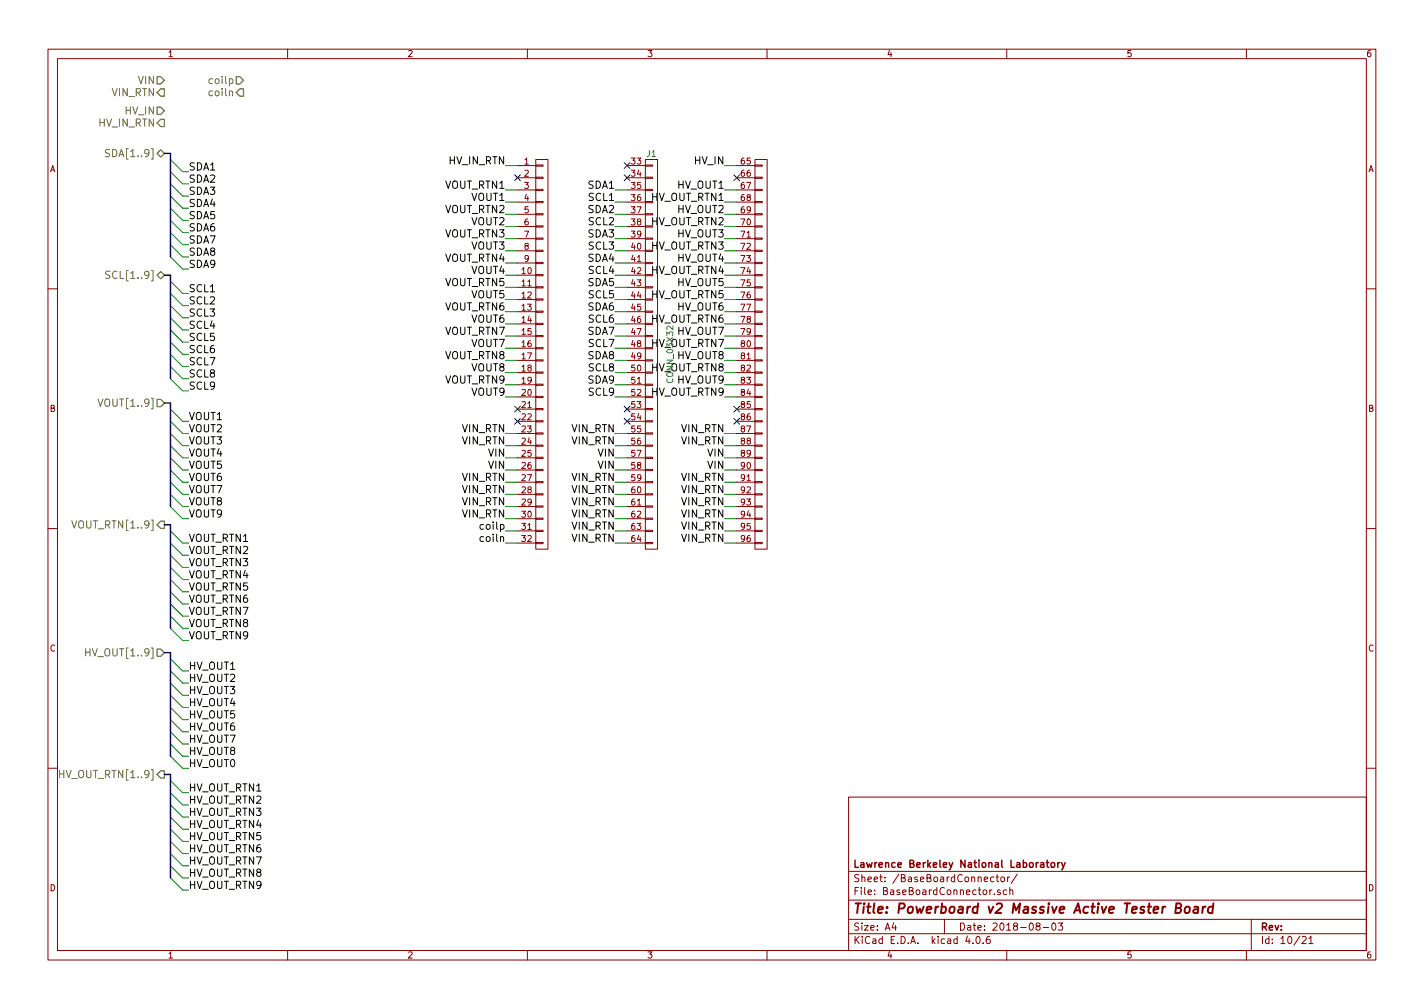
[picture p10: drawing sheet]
<svg xmlns="http://www.w3.org/2000/svg" width="297mm" height="210mm" viewBox="0 0 297 210" stroke-linecap="round" stroke-linejoin="round" font-family="sans-serif">
<g fill="none" stroke="#840000" stroke-width=".21">
<path d="M10 10.3h277v189.9h-277zM12 12.2h273v186.1h-273zM60 10.3v1.9M110 10.3v1.9M160 10.3v1.9M210 10.3v1.9M260 10.3v1.9M107.9 34.5h3.9M107.9 37.1h3.9M107.9 39.6h3.9M111.8 33.3h2.5v81.2h-2.5zM111.8 39.5h1.5v.2h-1.5z"/>
<path d="M111.8 37h1.5v.2h-1.5zM111.8 34.4h1.5v.3h-1.5zM130.8 34.5h3.8M130.8 37.1h3.8M130.8 39.6h3.8M134.6 33.3h2.6v81.2h-2.6zM134.6 39.5h1.5v.2h-1.5zM134.6 37h1.5v.2h-1.5zM134.6 34.4h1.5v.3h-1.5zM153.7 34.5h3.8M153.7 37.1h3.8M153.7 39.6h3.8"/>
<path d="M157.5 33.3h2.5v81.2h-2.5zM157.5 39.5h1.5v.2h-1.5zM157.5 37h1.5v.2h-1.5zM157.5 34.4h1.5v.3h-1.5zM107.9 42.2h3.9M107.9 44.7h3.9M107.9 47.2h3.9M107.9 49.8h3.9M107.9 52.3h3.9M107.9 54.9h3.9M107.9 57.4h3.9M107.9 59.9h3.9"/>
<path d="M111.8 59.8h1.5v.3h-1.5zM111.8 57.3h1.5v.2h-1.5zM111.8 54.7h1.5v.3h-1.5zM111.8 52.2h1.5v.2h-1.5zM111.8 49.7h1.5v.2h-1.5zM111.8 47.1h1.5v.3h-1.5zM111.8 44.6h1.5v.2h-1.5zM111.8 42h1.5v.3h-1.5zM130.8 42.2h3.8M130.8 44.7h3.8M130.8 47.2h3.8M130.8 49.8h3.8"/>
<path d="M130.8 52.3h3.8M130.8 54.9h3.8M130.8 57.4h3.8M130.8 59.9h3.8M134.6 59.8h1.5v.3h-1.5zM134.6 57.3h1.5v.2h-1.5zM134.6 54.7h1.5v.3h-1.5zM134.6 52.2h1.5v.2h-1.5zM134.6 49.7h1.5v.2h-1.5zM134.6 47.1h1.5v.3h-1.5zM134.6 44.6h1.5v.2h-1.5zM134.6 42h1.5v.3h-1.5z"/>
<path d="M153.7 42.2h3.8M153.7 44.7h3.8M153.7 47.2h3.8M153.7 49.8h3.8M153.7 52.3h3.8M153.7 54.9h3.8M153.7 57.4h3.8M153.7 59.9h3.8M157.5 59.8h1.5v.3h-1.5zM157.5 57.3h1.5v.2h-1.5zM157.5 54.7h1.5v.3h-1.5zM157.5 52.2h1.5v.2h-1.5z"/>
<path d="M157.5 49.7h1.5v.2h-1.5zM157.5 47.1h1.5v.3h-1.5zM157.5 44.6h1.5v.2h-1.5zM157.5 42h1.5v.3h-1.5zM10 60.2h2M107.9 77.7h3.9M107.9 72.6h3.9M107.9 75.2h3.9M107.9 62.5h3.9M107.9 65h3.9M107.9 67.6h3.9M107.9 70.1h3.9"/>
<path d="M111.8 77.6h1.5v.2h-1.5zM111.8 75.1h1.5v.2h-1.5zM111.8 72.5h1.5v.3h-1.5zM111.8 70h1.5v.2h-1.5zM111.8 67.4h1.5v.3h-1.5zM111.8 64.9h1.5v.2h-1.5zM111.8 62.4h1.5v.2h-1.5zM130.8 77.7h3.8M130.8 72.6h3.8M130.8 75.2h3.8M130.8 62.5h3.8M130.8 65h3.8"/>
<path d="M130.8 67.6h3.8M130.8 70.1h3.8M134.6 77.6h1.5v.2h-1.5zM134.6 75.1h1.5v.2h-1.5zM134.6 72.5h1.5v.3h-1.5zM134.6 70h1.5v.2h-1.5zM134.6 67.4h1.5v.3h-1.5zM134.6 64.9h1.5v.2h-1.5zM134.6 62.4h1.5v.2h-1.5zM153.7 77.7h3.8M153.7 72.6h3.8M153.7 75.2h3.8"/>
<path d="M153.7 62.5h3.8M153.7 65h3.8M153.7 67.6h3.8M153.7 70.1h3.8M157.5 77.6h1.5v.2h-1.5zM157.5 75.1h1.5v.2h-1.5zM157.5 72.5h1.5v.3h-1.5zM157.5 70h1.5v.2h-1.5zM157.5 67.4h1.5v.3h-1.5zM157.5 64.9h1.5v.2h-1.5zM157.5 62.4h1.5v.2h-1.5zM285 60.2h2"/>
<path d="M107.9 82.8h3.9M107.9 98h3.9M107.9 85.3h3.9M107.9 80.3h3.9M107.9 87.9h3.9M107.9 90.4h3.9M107.9 93h3.9M107.9 95.5h3.9M111.8 97.9h1.5v.3h-1.5zM111.8 95.4h1.5v.2h-1.5zM111.8 92.8h1.5v.3h-1.5zM111.8 90.3h1.5v.2h-1.5z"/>
<path d="M111.8 87.8h1.5v.2h-1.5zM111.8 85.2h1.5v.3h-1.5zM111.8 82.7h1.5v.2h-1.5zM111.8 80.1h1.5v.3h-1.5zM130.8 82.8h3.8M130.8 98h3.8M130.8 85.3h3.8M130.8 80.3h3.8M130.8 87.9h3.8M130.8 90.4h3.8M130.8 93h3.8M130.8 95.5h3.8"/>
<path d="M134.6 97.9h1.5v.3h-1.5zM134.6 95.4h1.5v.2h-1.5zM134.6 92.8h1.5v.3h-1.5zM134.6 90.3h1.5v.2h-1.5zM134.6 87.8h1.5v.2h-1.5zM134.6 85.2h1.5v.3h-1.5zM134.6 82.7h1.5v.2h-1.5zM134.6 80.1h1.5v.3h-1.5zM153.7 82.8h3.8M153.7 98h3.8M153.7 85.3h3.8M153.7 80.3h3.8"/>
<path d="M153.7 87.9h3.8M153.7 90.4h3.8M153.7 93h3.8M153.7 95.5h3.8M157.5 97.9h1.5v.3h-1.5zM157.5 95.4h1.5v.2h-1.5zM157.5 92.8h1.5v.3h-1.5zM157.5 90.3h1.5v.2h-1.5zM157.5 87.8h1.5v.2h-1.5zM157.5 85.2h1.5v.3h-1.5zM157.5 82.7h1.5v.2h-1.5zM157.5 80.1h1.5v.3h-1.5z"/>
<path d="M10 110.3h2M107.9 108.2h3.9M107.9 103.1h3.9M107.9 110.7h3.9M107.9 105.7h3.9M107.9 100.6h3.9M107.9 113.3h3.9M111.8 113.2h1.5v.2h-1.5zM111.8 110.6h1.5v.3h-1.5zM111.8 108.1h1.5v.2h-1.5zM111.8 105.5h1.5v.3h-1.5zM111.8 103h1.5v.2h-1.5z"/>
<path d="M111.8 100.5h1.5v.2h-1.5zM130.8 108.2h3.8M130.8 103.1h3.8M130.8 110.7h3.8M130.8 105.7h3.8M130.8 100.6h3.8M130.8 113.3h3.8M134.6 113.2h1.5v.2h-1.5zM134.6 110.6h1.5v.3h-1.5zM134.6 108.1h1.5v.2h-1.5zM134.6 105.5h1.5v.3h-1.5zM134.6 103h1.5v.2h-1.5z"/>
<path d="M134.6 100.5h1.5v.2h-1.5zM153.7 108.2h3.8M153.7 103.1h3.8M153.7 110.7h3.8M153.7 105.7h3.8M153.7 100.6h3.8M153.7 113.3h3.8M157.5 113.2h1.5v.2h-1.5zM157.5 110.6h1.5v.3h-1.5zM157.5 108.1h1.5v.2h-1.5zM157.5 105.5h1.5v.3h-1.5zM157.5 103h1.5v.2h-1.5z"/>
<path d="M157.5 100.5h1.5v.2h-1.5zM285 110.3h2M10 160.2h2M177 166.3h108v32h-108zM285 160.2h2M60 198.3v1.9M110 198.3v1.9M160 198.3v1.9M177 194.8h108M177 191.8h108M177 187.8h108M177 181.8h108"/>
<path d="M186.4 192.5l-.3 1h.9M186.8 193v1M197 191.8v3M201.8 195.2l-.4 1.1h1M202.9 196.7v.1M203.8 195.4l.1-.1a.8 .8 0 0 1 .6 .8 .8 .8 0 0 1-.6 .7 .97 .97 0 0 1-.1-1.4zM205.1 196.7v.1M206.4 195.3l-.4 .1a1.11 1.11 0 0 0-.1 1.3l.4 .1 .2-.1 .1-.5-.3-.3-.4 .1-.2 .2M206.9 185.6l-.4 .3M207.3 183l-.4-.1-.3 .3 .1 .6 .2 .1 .4-.1M207.4 186.5v.1M207.8 182.9h.5"/>
<path d="M208 182.4v1.3l.3 .2M208.6 185.7l-.3-.1-.2 .2v.2l.5 .2v.3h-.5M208.8 183.1l.2-.2 .5 .2v.5l-.1 .2-.4 .1-.2-.1zM210 185.7l-.5-.1-.2 .3v.6l.2 .1 .5-.1M210 198.3v1.9M210.2 182.9v1M210.6 182.9l-.4 .3M210.6 185.7l.2-.1 .4 .1 .1 .9M210.6 185.1v1.5M212.2 182.3l-1.3 2M216.4 193.2l-.3-.3 .1-.2 .2-.2 .4 .1 .2 .2-.1 .2-.5 .2-.3 .3 .1 .4 .2 .1h.3l.3-.3v-.2l-.3-.3M217.6 193.5h1.1"/>
<path d="M219.5 192.7l.2-.2a.8 .8 0 0 1 .6 .8 .8 .8 0 0 1-.6 .7l-.3-.5zM220.7 192.5h1l-.5 .6 .4 .1v.7l-.2 .1-.7-.1M260 198.3v1.9M261 191.8v6.5M271.6 195.5l.6-.2 .3 .5-1 1h1M273 195.8l.5-.5v1.5M273 196.8h.9"/>
</g>
<path d="M245.3 189.4l.9-.1a.46 .46 0 0 0 .2-.5 .46 .46 0 0 0-.4-.4h-.6l-.2 2h.7l.3-.1 .2-.5-.5-.4M247.3 189.3l.3-.2 .6 .2-.1 .8-.4 .3-.5-.1zM249.1 189.2h.8l-.1 1.2M249.9 189.6l-.7 .1a.4 .4 0 0 0-.3 .3 .4 .4 0 0 0 .2 .4l.7-.1M250.9 189.1l-.1 1.3M251.5 189.1l-.4 .1-.2 .3M253 189.2l-.2-.1a.67 .67 0 0 0-.8 .4v.8l.3 .1 .6-.1M253.1 188.4l-.2 2" fill="none" stroke="#840000" stroke-width=".41"/>
<path d="M218.2 179.9h.6M218.4 179.4v1.3l.4 .2M220.6 179.9v1M221.1 179.9l-.5 .3M221.4 179.9l.4 1M222.2 179.9l-.5 1.4-.3 .1M219.3 180.1l.2-.2 .4 .2 .1 .5-.1 .2-.4 .1-.2-.1z" fill="none" stroke="#840000" stroke-width=".3"/>
<path d="M32.8 16h.7l.8 .8-.8 .7h-.7zM32.8 19.3l.7-.8h.8v1.6h-.8zM49.3 16h.7l.8 .8-.8 .7h-.7zM49.3 19.3l.7-.8h.8v1.6h-.8zM32.8 22.3h.7l.8 .8-.8 .8h-.7zM32.8 25.6l.7-.7h.8v1.5h-.8zM33.5 31.2l.8 .8-.8 .8-.7-.8zM32.8 57.4l.7-.8 .8 .8-.8 .8zM32.8 83.3h.7l.8 .8-.8 .7h-.7zM33.5 108.7h.8v1.5h-.8l-.7-.7zM32.8 135.4h.7l.8 .7-.8 .8h-.7zM33.5 160.8h.8v1.5h-.8l-.7-.8z" fill="none" stroke="#848400" stroke-width=".25"/>
<path d="M22.9 31.2h-.6l-.3 .3 .1 .3 .7 .3v.4l-.2 .2-.6-.1M22.9 56.6h-.6l-.2 .1v.4l.7 .3 .1 .4-.3 .3-.6-.1M20.4 83.2l.6 1.6 .5-1.6M15 108.6l.5 1.6 .5-1.6M17.9 135.3v1.5M17.9 136h.9M12.4 160.7v1.5M12.4 161.4h.9" fill="none" stroke="#848400" stroke-width=".21"/>
<path d="M34.3 32h1.3v21.6M34.3 57.4h1.3v21.6M34.3 84.1h1.3v21.6M34.3 109.5h1.3v21.6M34.3 136.1h1.3v21.6M34.3 161.5h1.3v21.6" fill="none" stroke="#000084" stroke-width=".3"/>
<g fill="none" stroke="#008400" stroke-width=".21">
<path d="M35.6 33.3l2.5 2.5h1.3M35.6 35.8l2.5 2.5h1.3M35.6 38.3l2.5 2.6h1.3M105.4 34.5h2.5M105.4 39.6h2.5M128.3 39.6h2.5M151.1 34.5h2.6M151.1 39.6h2.6M35.6 40.9l2.5 2.5h1.3M35.6 43.4l2.5 2.6h1.3M35.6 46l2.5 2.5h1.3M35.6 48.5l2.5 2.5h1.3"/>
<path d="M35.6 51l2.5 2.6h1.3M35.6 53.6l2.5 2.5h1.3M35.6 58.7l2.5 2.5h1.3M105.4 42.2h2.5M105.4 44.7h2.5M105.4 47.2h2.5M105.4 49.8h2.5M105.4 52.3h2.5M105.4 54.9h2.5M105.4 57.4h2.5M105.4 59.9h2.5M128.3 42.2h2.5"/>
<path d="M128.3 44.7h2.5M128.3 47.2h2.5M128.3 49.8h2.5M128.3 52.3h2.5M128.3 54.9h2.5M128.3 57.4h2.5M128.3 59.9h2.5M151.1 42.2h2.6M151.1 44.7h2.6M151.1 47.2h2.6M151.1 49.8h2.6M151.1 52.3h2.6"/>
<path d="M151.1 54.9h2.6M151.1 57.4h2.6M151.1 59.9h2.6M35.6 61.2l2.5 2.5h1.3M35.6 63.7l2.5 2.6h1.3M35.6 66.3l2.5 2.5h1.3M35.6 68.8l2.5 2.6h1.3M35.6 71.4l2.5 2.5h1.3M35.6 73.9l2.5 2.5h1.3M35.6 76.4l2.5 2.6h1.3M35.6 79l2.5 2.5h1.3M105.4 62.5h2.5"/>
<path d="M105.4 65h2.5M105.4 67.6h2.5M105.4 70.1h2.5M105.4 72.6h2.5M105.4 75.2h2.5M105.4 77.7h2.5M128.3 62.5h2.5M128.3 65h2.5M128.3 67.6h2.5M128.3 70.1h2.5M128.3 72.6h2.5M128.3 75.2h2.5"/>
<path d="M128.3 77.7h2.5M151.1 62.5h2.6M151.1 65h2.6M151.1 67.6h2.6M151.1 70.1h2.6M151.1 72.6h2.6M151.1 75.2h2.6M151.1 77.7h2.6M35.6 85.3l2.5 2.6h1.3M35.6 87.9l2.5 2.5h1.3M35.6 90.4l2.5 2.6h1.3M35.6 93l2.5 2.5h1.3"/>
<path d="M35.6 95.5l2.5 2.5h1.3M35.6 98l2.5 2.6h1.3M105.4 80.3h2.5M105.4 82.8h2.5M105.4 90.4h2.5M105.4 93h2.5M105.4 95.5h2.5M105.4 98h2.5M128.3 80.3h2.5M128.3 82.8h2.5M128.3 90.4h2.5M128.3 93h2.5"/>
<path d="M128.3 95.5h2.5M128.3 98h2.5M151.1 80.3h2.6M151.1 82.8h2.6M151.1 90.4h2.6M151.1 93h2.6M151.1 95.5h2.6M151.1 98h2.6M35.6 100.6l2.5 2.5h1.3M35.6 103.1l2.5 2.6h1.3M35.6 105.7l2.5 2.5h1.3M35.6 110.7l2.5 2.6h1.3"/>
<path d="M35.6 113.3l2.5 2.5h1.3M35.6 115.8l2.5 2.6h1.3M35.6 118.4l2.5 2.5h1.3M105.4 100.6h2.5M105.4 103.1h2.5M105.4 105.7h2.5M105.4 108.2h2.5M105.4 110.7h2.5M105.4 113.3h2.5M128.3 100.6h2.5M128.3 103.1h2.5M128.3 105.7h2.5"/>
<path d="M128.3 108.2h2.5M128.3 110.7h2.5M128.3 113.3h2.5M151.1 100.6h2.6M151.1 103.1h2.6M151.1 105.7h2.6M151.1 108.2h2.6M151.1 110.7h2.6M151.1 113.3h2.6M35.6 120.9l2.5 2.5h1.3M35.6 123.4l2.5 2.6h1.3M35.6 126l2.5 2.5h1.3"/>
<path d="M35.6 128.5l2.5 2.6h1.3M35.6 131.1l2.5 2.5h1.3M35.6 137.4l2.5 2.5h1.3M35.6 139.9l2.5 2.6h1.3M35.6 142.5l2.5 2.5h1.3M35.6 145l2.5 2.6h1.3M35.6 147.6l2.5 2.5h1.3M35.6 150.1l2.5 2.5h1.3M35.6 152.6l2.5 2.6h1.3M35.6 155.2l2.5 2.5h1.3M35.6 157.7l2.5 2.6h1.3M35.6 162.8l2.5 2.5h1.3"/>
<path d="M35.6 165.3l2.5 2.6h1.3M35.6 167.9l2.5 2.5h1.3M35.6 170.4l2.5 2.6h1.3M35.6 173l2.5 2.5h1.3M35.6 175.5l2.5 2.5h1.3M35.6 178l2.5 2.6h1.3M35.6 180.6l2.5 2.5h1.3M35.6 183.1l2.5 2.6h1.3"/>
</g>
<g fill="none" stroke="#000084" stroke-width=".21">
<path d="M107.3 36.5l1.3 1.2M108.6 36.5l-1.3 1.2M130.2 36.5l1.2 1.2M130.2 33.9l1.2 1.2M131.4 36.5l-1.2 1.2M131.4 33.9l-1.2 1.2M153.1 36.5l1.2 1.2M154.3 36.5l-1.2 1.2M107.3 84.7l1.3 1.2M107.3 87.3l1.3 1.2M108.6 84.7l-1.3 1.2M108.6 87.3l-1.3 1.2"/>
<path d="M130.2 84.7l1.2 1.2M130.2 87.3l1.2 1.2M131.4 84.7l-1.2 1.2M131.4 87.3l-1.2 1.2M153.1 84.7l1.2 1.2M153.1 87.3l1.2 1.2M154.3 84.7l-1.2 1.2M154.3 87.3l-1.2 1.2"/>
</g>
<text font-size="2.8" fill="#840000" x="178" y="190.5">Title: Powerboard v2 Massive Active Tester Board</text>
<g font-size="2.1" fill="#848400">
<text x="28.8" y="17.5">VIN</text>
<text x="43.9" y="17.5">coilp</text>
<text x="23.3" y="20.1">VIN_RTN</text>
<text x="26.1" y="23.9">HV_IN</text>
<text x="43.9" y="20.1">coiln</text>
<text x="20.6" y="26.4">HV_IN_RTN</text>
<text x="22.9" y="32.8">SDA[1..9]</text>
<text x="23.2" y="58.2">SCL[1..9]</text>
<text x="21.5" y="84.8">VOUT[1..9]</text>
<text x="16" y="110.2">VOUT_RTN[1..9]</text>
<text x="18.8" y="136.9">HV_OUT[1..9]</text>
<text x="13.3" y="162.3">HV_OUT_RTN[1..9]</text>
</g>
<g font-size="2.1">
<text x="39.4" y="35.6">SDA1</text>
<text x="93.6" y="34.3">HV_IN_RTN</text>
<text x="144.9" y="34.3">HV_IN</text>
<text x="39.4" y="38.1">SDA2</text>
<text x="39.4" y="40.6">SDA3</text>
<text x="92.8" y="39.4">VOUT_RTN1</text>
<text x="98.3" y="41.9">VOUT1</text>
<text x="122.6" y="39.4">SDA1</text>
<text x="122.8" y="41.9">SCL1</text>
<text x="135.8" y="41.9">HV_OUT_RTN1</text>
<text x="141.4" y="39.4">HV_OUT1</text>
<text x="39.4" y="43.2">SDA4</text>
<text x="39.4" y="45.7">SDA5</text>
<text x="92.8" y="44.4">VOUT_RTN2</text>
<text x="98.3" y="47">VOUT2</text>
<text x="122.6" y="44.4">SDA2</text>
<text x="122.8" y="47">SCL2</text>
<text x="135.8" y="47">HV_OUT_RTN2</text>
<text x="141.4" y="44.4">HV_OUT2</text>
<text x="39.4" y="48.3">SDA6</text>
<text x="39.4" y="50.8">SDA7</text>
<text x="39.4" y="53.3">SDA8</text>
<text x="92.8" y="49.5">VOUT_RTN3</text>
<text x="98.3" y="52.1">VOUT3</text>
<text x="122.6" y="49.5">SDA3</text>
<text x="122.8" y="52.1">SCL3</text>
<text x="135.8" y="52.1">HV_OUT_RTN3</text>
<text x="141.4" y="49.5">HV_OUT3</text>
<text x="39.4" y="55.9">SDA9</text>
<text x="92.8" y="54.6">VOUT_RTN4</text>
<text x="92.8" y="59.7">VOUT_RTN5</text>
<text x="98.3" y="57.1">VOUT4</text>
<text x="122.6" y="54.6">SDA4</text>
<text x="122.6" y="59.7">SDA5</text>
<text x="122.8" y="57.1">SCL4</text>
<text x="135.8" y="57.1">HV_OUT_RTN4</text>
<text x="141.4" y="54.6">HV_OUT4</text>
<text x="141.4" y="59.7">HV_OUT5</text>
<text x="39.4" y="61">SCL1</text>
<text x="39.4" y="63.5">SCL2</text>
<text x="92.8" y="64.8">VOUT_RTN6</text>
<text x="98.3" y="62.2">VOUT5</text>
<text x="122.6" y="64.8">SDA6</text>
<text x="122.8" y="62.2">SCL5</text>
<text x="135.8" y="62.2">HV_OUT_RTN5</text>
<text x="141.4" y="64.8">HV_OUT6</text>
<text x="39.4" y="66">SCL3</text>
<text x="39.4" y="68.6">SCL4</text>
<text x="39.4" y="71.1">SCL5</text>
<text x="92.8" y="69.8">VOUT_RTN7</text>
<text x="98.3" y="67.3">VOUT6</text>
<text x="122.6" y="69.8">SDA7</text>
<text x="122.8" y="67.3">SCL6</text>
<text x="135.8" y="67.3">HV_OUT_RTN6</text>
<text x="141.4" y="69.8">HV_OUT7</text>
<text x="39.4" y="73.7">SCL6</text>
<text x="39.4" y="76.2">SCL7</text>
<text x="92.8" y="74.9">VOUT_RTN8</text>
<text x="98.3" y="72.4">VOUT7</text>
<text x="98.3" y="77.5">VOUT8</text>
<text x="122.6" y="74.9">SDA8</text>
<text x="122.8" y="72.4">SCL7</text>
<text x="122.8" y="77.5">SCL8</text>
<text x="135.8" y="72.4">HV_OUT_RTN7</text>
<text x="135.8" y="77.5">HV_OUT_RTN8</text>
<text x="141.4" y="74.9">HV_OUT8</text>
<text x="39.4" y="81.3">SCL9</text>
<text x="39.4" y="78.7">SCL8</text>
<text x="92.8" y="80">VOUT_RTN9</text>
<text x="98.3" y="82.5">VOUT9</text>
<text x="122.6" y="80">SDA9</text>
<text x="122.8" y="82.5">SCL9</text>
<text x="135.8" y="82.5">HV_OUT_RTN9</text>
<text x="141.4" y="80">HV_OUT9</text>
<text x="39.4" y="87.6">VOUT1</text>
<text x="39.4" y="90.2">VOUT2</text>
<text x="39.4" y="92.7">VOUT3</text>
<text x="39.4" y="95.2">VOUT4</text>
<text x="96.3" y="90.2">VIN_RTN</text>
<text x="96.3" y="92.7">VIN_RTN</text>
<text x="101.9" y="95.2">VIN</text>
<text x="119.2" y="90.2">VIN_RTN</text>
<text x="119.2" y="92.7">VIN_RTN</text>
<text x="124.7" y="95.2">VIN</text>
<text x="142.1" y="90.2">VIN_RTN</text>
<text x="142.1" y="92.7">VIN_RTN</text>
<text x="147.6" y="95.2">VIN</text>
<text x="39.4" y="97.8">VOUT5</text>
<text x="39.4" y="100.3">VOUT6</text>
<text x="96.3" y="100.3">VIN_RTN</text>
<text x="101.9" y="97.8">VIN</text>
<text x="119.2" y="100.3">VIN_RTN</text>
<text x="124.7" y="97.8">VIN</text>
<text x="142.1" y="100.3">VIN_RTN</text>
<text x="147.6" y="97.8">VIN</text>
<text x="39.4" y="107.9">VOUT9</text>
<text x="39.4" y="102.9">VOUT7</text>
<text x="39.4" y="105.4">VOUT8</text>
<text x="96.3" y="102.9">VIN_RTN</text>
<text x="96.3" y="105.4">VIN_RTN</text>
<text x="96.3" y="107.9">VIN_RTN</text>
<text x="119.2" y="102.9">VIN_RTN</text>
<text x="119.2" y="105.4">VIN_RTN</text>
<text x="119.2" y="107.9">VIN_RTN</text>
<text x="142.1" y="102.9">VIN_RTN</text>
<text x="142.1" y="105.4">VIN_RTN</text>
<text x="142.1" y="107.9">VIN_RTN</text>
<text x="39.4" y="113">VOUT_RTN1</text>
<text x="100.5" y="110.5">coilp</text>
<text x="100.5" y="113">coiln</text>
<text x="119.2" y="110.5">VIN_RTN</text>
<text x="119.2" y="113">VIN_RTN</text>
<text x="142.1" y="110.5">VIN_RTN</text>
<text x="142.1" y="113">VIN_RTN</text>
<text x="39.4" y="115.6">VOUT_RTN2</text>
<text x="39.4" y="118.1">VOUT_RTN3</text>
<text x="39.4" y="120.6">VOUT_RTN4</text>
<text x="39.4" y="123.2">VOUT_RTN5</text>
<text x="39.4" y="125.7">VOUT_RTN6</text>
<text x="39.4" y="128.3">VOUT_RTN7</text>
<text x="39.4" y="130.8">VOUT_RTN8</text>
<text x="39.4" y="133.3">VOUT_RTN9</text>
<text x="39.4" y="139.7">HV_OUT1</text>
<text x="39.4" y="142.2">HV_OUT2</text>
<text x="39.4" y="144.8">HV_OUT3</text>
<text x="39.4" y="147.3">HV_OUT4</text>
<text x="39.4" y="149.9">HV_OUT5</text>
<text x="39.4" y="152.4">HV_OUT6</text>
<text x="39.4" y="154.9">HV_OUT7</text>
<text x="39.4" y="160">HV_OUT0</text>
<text x="39.4" y="157.5">HV_OUT8</text>
<text x="39.4" y="165.1">HV_OUT_RTN1</text>
<text x="39.4" y="167.6">HV_OUT_RTN2</text>
<text x="39.4" y="170.2">HV_OUT_RTN3</text>
<text x="39.4" y="172.7">HV_OUT_RTN4</text>
<text x="39.4" y="175.3">HV_OUT_RTN5</text>
<text x="39.4" y="177.8">HV_OUT_RTN6</text>
<text x="39.4" y="185.4">HV_OUT_RTN9</text>
<text x="39.4" y="180.3">HV_OUT_RTN7</text>
<text x="39.4" y="182.9">HV_OUT_RTN8</text>
</g>
<g font-size="2.1" fill="#840000">
<text x="178" y="184">Sheet: /BaseBoardConnector/</text>
<text x="178" y="181">Lawrence Berkeley National Laboratory</text>
<text x="178" y="186.7">File: BaseBoardConnector.sch</text>
<text x="178" y="196.9">KiCad E.D.A. kicad 4.0.6</text>
<text x="178" y="194.1">Size: A4</text>
<text x="200" y="194.1">Date: 2018-08-03</text>
<text x="263" y="194.1">Rev:</text>
<text x="263" y="196.9">Id: 10/21</text>
</g>
<g font-size="1.8" fill="#840000">
<text x="35" y="11.9">1</text>
<text x="85" y="11.9">2</text>
<text x="135" y="11.9">3</text>
<text x="185" y="11.9">4</text>
<text x="235" y="11.9">5</text>
<text x="285" y="11.9">6</text>
<text x="10.4" y="35.9">A</text>
<text x="109.4" y="34.3">1</text>
<text x="131.7" y="34.3">33</text>
<text x="154.6" y="34.3">65</text>
<text x="285.4" y="35.9">A</text>
<text x="109.4" y="36.8">2</text>
<text x="109.4" y="39.4">3</text>
<text x="109.4" y="41.9">4</text>
<text x="131.7" y="36.8">34</text>
<text x="131.7" y="39.4">35</text>
<text x="131.7" y="41.9">36</text>
<text x="154.6" y="36.8">66</text>
<text x="154.6" y="39.4">67</text>
<text x="154.6" y="41.9">68</text>
<text x="109.4" y="44.4">5</text>
<text x="109.4" y="47">6</text>
<text x="131.7" y="44.4">37</text>
<text x="131.7" y="47">38</text>
<text x="154.6" y="47">70</text>
<text x="154.6" y="44.4">69</text>
<text x="109.4" y="49.5">7</text>
<text x="109.4" y="52.1">8</text>
<text x="131.7" y="52.1">40</text>
<text x="131.7" y="49.5">39</text>
<text x="154.6" y="49.5">71</text>
<text x="154.6" y="52.1">72</text>
<text x="108.9" y="57.1">10</text>
<text x="108.9" y="59.7">11</text>
<text x="109.4" y="54.6">9</text>
<text x="131.7" y="54.6">41</text>
<text x="131.7" y="57.1">42</text>
<text x="131.7" y="59.7">43</text>
<text x="154.6" y="54.6">73</text>
<text x="154.6" y="57.1">74</text>
<text x="154.6" y="59.7">75</text>
<text x="108.9" y="62.2">12</text>
<text x="108.9" y="64.8">13</text>
<text x="131.7" y="62.2">44</text>
<text x="131.7" y="64.8">45</text>
<text x="154.6" y="62.2">76</text>
<text x="154.6" y="64.8">77</text>
<text x="108.9" y="67.3">14</text>
<text x="108.9" y="69.8">15</text>
<text x="131.7" y="67.3">46</text>
<text x="131.7" y="69.8">47</text>
<text x="154.6" y="67.3">78</text>
<text x="154.6" y="69.8">79</text>
<text x="108.9" y="72.4">16</text>
<text x="108.9" y="74.9">17</text>
<text x="108.9" y="77.5">18</text>
<text x="131.7" y="77.5">50</text>
<text x="131.7" y="72.4">48</text>
<text x="131.7" y="74.9">49</text>
<text x="154.6" y="72.4">80</text>
<text x="154.6" y="74.9">81</text>
<text x="154.6" y="77.5">82</text>
<text x="108.9" y="82.5">20</text>
<text x="108.9" y="80">19</text>
<text x="131.7" y="80">51</text>
<text x="131.7" y="82.5">52</text>
<text x="154.6" y="80">83</text>
<text x="154.6" y="82.5">84</text>
<text x="10.4" y="85.9">B</text>
<text x="108.9" y="85.1">21</text>
<text x="108.9" y="87.6">22</text>
<text x="131.7" y="85.1">53</text>
<text x="131.7" y="87.6">54</text>
<text x="154.6" y="85.1">85</text>
<text x="154.6" y="87.6">86</text>
<text x="285.4" y="85.9">B</text>
<text x="108.9" y="90.2">23</text>
<text x="108.9" y="92.7">24</text>
<text x="108.9" y="95.2">25</text>
<text x="131.7" y="90.2">55</text>
<text x="131.7" y="92.7">56</text>
<text x="131.7" y="95.2">57</text>
<text x="154.6" y="90.2">87</text>
<text x="154.6" y="92.7">88</text>
<text x="154.6" y="95.2">89</text>
<text x="108.9" y="97.8">26</text>
<text x="108.9" y="100.3">27</text>
<text x="131.7" y="97.8">58</text>
<text x="131.7" y="100.3">59</text>
<text x="154.6" y="97.8">90</text>
<text x="154.6" y="100.3">91</text>
<text x="108.9" y="107.9">30</text>
<text x="108.9" y="102.9">28</text>
<text x="108.9" y="105.4">29</text>
<text x="131.7" y="102.9">60</text>
<text x="131.7" y="105.4">61</text>
<text x="131.7" y="107.9">62</text>
<text x="154.6" y="102.9">92</text>
<text x="154.6" y="105.4">93</text>
<text x="154.6" y="107.9">94</text>
<text x="108.9" y="110.5">31</text>
<text x="108.9" y="113">32</text>
<text x="131.7" y="110.5">63</text>
<text x="131.7" y="113">64</text>
<text x="154.6" y="110.5">95</text>
<text x="154.6" y="113">96</text>
<text x="10.4" y="135.9">C</text>
<text x="285.4" y="135.9">C</text>
<text x="10.4" y="185.9">D</text>
<text x="285.4" y="185.9">D</text>
<text x="35" y="199.9">1</text>
<text x="85" y="199.9">2</text>
<text x="135" y="199.9">3</text>
<text x="185" y="199.9">4</text>
<text x="235" y="199.9">5</text>
<text x="285" y="199.9">6</text>
</g>
<g font-size="1.8" fill="#008484">
<text x="134.9" y="32.7">J1</text>
<text x="140.4" y="79.5" transform="rotate(-90 140.4 79.5)">CONN_03X32</text>
</g>
</svg>
